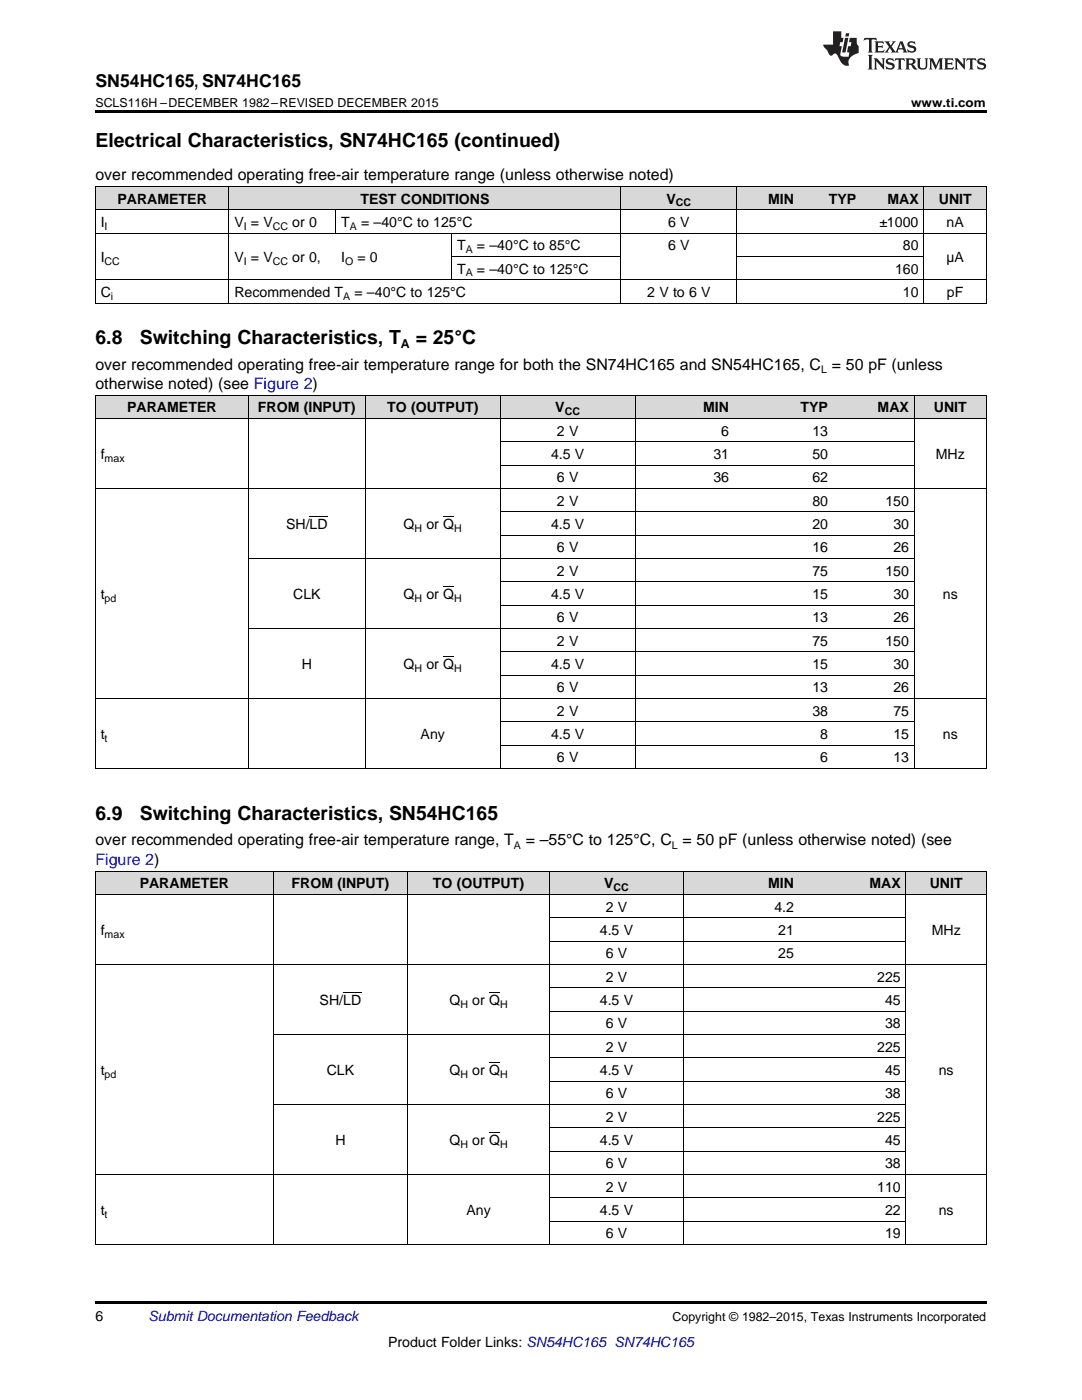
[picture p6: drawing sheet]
<svg xmlns="http://www.w3.org/2000/svg" width="216mm" height="279mm" viewBox="0 0 216 279" stroke-linecap="round" stroke-linejoin="round" font-family="sans-serif">
<g fill="#d8d8d8">
<path d="M19 173.9h35.6v4.6h-35.6z"/>
<path d="M54.6 173.9h26.7v4.6h-26.7z"/>
<path d="M81.3 173.9h28.4v4.6h-28.4z"/>
<path d="M109.7 173.9h26.7v4.6h-26.7z"/>
<path d="M136.4 173.9h23.1v4.6h-23.1z"/>
<path d="M159.5 173.9h21.3v4.6h-21.3z"/>
<path d="M180.8 173.9h16v4.6h-16z"/>
<path d="M19 78.9h30.6v4.7h-30.6z"/>
<path d="M49.6 78.9h23.3v4.7h-23.3z"/>
<path d="M72.9 78.9h26.9v4.7h-26.9z"/>
<path d="M99.8 78.9h27v4.7h-27z"/>
<path d="M126.8 78.9h19.7v4.7h-19.7z"/>
<path d="M146.5 78.9h19.8v4.7h-19.8z"/>
<path d="M166.3 78.9h16.2v4.7h-16.2z"/>
<path d="M182.5 78.9h14.3v4.7h-14.3z"/>
<path d="M19 37.3h26.7v4.6h-26.7z"/>
<path d="M45.7 37.3h21.3v4.6h-21.3z"/>
<path d="M67 37.3h23.2v4.6h-23.2z"/>
<path d="M90.2 37.3h33.7v4.6h-33.7z"/>
<path d="M123.9 37.3h23.1v4.6h-23.1z"/>
<path d="M147 37.3h12.5v4.6h-12.5z"/>
<path d="M159.5 37.3h12.4v4.6h-12.4z"/>
<path d="M171.9 37.3h12.5v4.6h-12.5z"/>
<path d="M184.4 37.3h12.4v4.6h-12.4z"/>
</g>
<g fill="#000">
<path d="M19 22h177.8v.5h-177.8zM19 60.5h.2zM66.9 60.5h.1zM90.1 60.5h.1zM123.8 60.5h.1zM146.9 60.5h.1zM159.4 60.5h.1zM171.8 60.5h.1zM184.3 60.5h.1zM196.7 60.5h.1zM19 153.4h.2zM72.8 153.4h.1z"/>
<path d="M99.7 153.4h.1zM126.7 153.4h.1zM146.4 153.4h.1zM166.2 153.4h.1zM182.4 153.4h.1zM196.7 153.4h.1zM19 259.7h177.8v.5h-177.8z"/>
</g>
<g fill="none" stroke="#000" stroke-width=".2">
<path d="M19 37.2h177.8v23.3M19.1 37.2v23.3M45.7 37.2v23.3M123.9 37.2v23.3M147 37.2v23.3M184.3 37.2v23.3M19 55.8h177.8M19 46.5h177.8M19 41.9h177.8M67 41.9v4.7M90.1 46.5v9.4M90.2 51.2h33.7"/>
<path d="M147 51.2h37.4M19 78.9h177.8M19 60.5h177.8M19.1 78.9v74.5M49.5 78.9v74.5M72.9 78.9v74.5M99.8 78.9v74.5M126.7 78.9v74.5M182.4 78.9v74.5M196.8 78.9v74.5M19 97.5h177.8M19 83.5h177.8"/>
<path d="M99.8 92.8h82.7M99.8 88.2h82.7M49.6 111.5h132.9M99.8 116.1h82.7M99.8 106.8h82.7M99.8 102.1h82.7M19 139.4h177.8M49.6 125.4h132.9M99.8 134.7h82.7M99.8 130.1h82.7M99.8 120.8h82.7M19 153.4h177.8"/>
<path d="M99.8 148.7h82.7M99.8 144.1h82.7M19 178.5h177.8M19 173.8h177.8M19.1 173.9v74.5M54.6 173.9v74.5M81.2 173.9v74.5M109.7 173.9v74.5M136.3 173.9v74.5M180.8 173.9v74.5M196.8 173.9v74.5M19 192.5h177.8"/>
<path d="M109.7 197.1h71.1M109.7 187.8h71.1M109.7 183.1h71.1M54.6 206.4h126.2M109.7 215.7h71.1M109.7 211.1h71.1M109.7 201.8h71.1M19 234.4h177.8M54.6 220.4h126.2M109.7 239h71.1M109.7 229.7h71.1M109.7 225.1h71.1"/>
<path d="M19 248.3h177.8M109.7 243.7h71.1"/>
</g>
<g fill="#231f20">
<path d="M172.5 7.6l-.1 .5 .4-.2h.6v.1v2.1l-.2 .4h.9l-.2-.4v-2.1l.1-.1h.5l.5 .2-.2-.5zM174.5 8.3l.2 .3v1.5l-.2 .4h1.8l.2-.6a1.04 1.04 0 0 1-1.3 .2v-.7h.6l.3 .2v-.6l-.3 .2h-.6v-.6l.8-.1 .4 .3-.2-.5zM176.5 8.3l.9 1.1-.9 1.1h.8l-.2-.2 .4-.7 .5 .7-.2 .2h1.5l-.2-.2 .2-.4h.9l.1 .4-.2 .2h1l-.3-.3-.7-1.9h-.5l-.9 2-.8-1 .9-1h-.8l.1 .3-.4 .5-.3-.6 .1-.2zM179.7 8.6l.4 1h-.7zM181.3 8.4a.63 .63 0 0 0-.2 .7 .63 .63 0 0 0 .6 .4l.6 .2 .1 .2a.75 .75 0 0 1-.7 .4 .75 .75 0 0 1-.6-.5l.1 .7 .1-.1a1.11 1.11 0 0 0 1.5-.6 1.13 1.13 0 0 0-1.2-.8l-.1-.4a1.04 1.04 0 0 1 1.2 .2l-.2-.5-.2 .1-.4-.2zM173.2 10.9l.2 .4v2.2l-.2 .4h1l-.3-.4v-2.2l.3-.4zM174.3 11.6l.3 .4v1.5l-.3 .4h.8l-.2-.4v-1.3l1.5 1.7v-1.9l.2-.4h-.7l.2 .4v.9l-1.1-1.3zM177 11.8a.62 .62 0 0 0-.2 .7 .62 .62 0 0 0 .6 .4l.6 .1 .1 .3a.76 .76 0 0 1-.7 .3 .76 .76 0 0 1-.7-.4l.2 .7 .1-.1a1.11 1.11 0 0 0 1.5-.6 1.13 1.13 0 0 0-1.2-.8l-.1-.4a1.04 1.04 0 0 1 1.2 .2l-.2-.6-.2 .1-.5-.1zM178.7 11.6l-.2 .6a.61 .61 0 0 1 .8-.3v1.6l-.2 .4h.9l-.2-.4v-1.6a.63 .63 0 0 1 .7 .3l-.1-.6zM180.6 11.6l.3 .4v1.5l-.3 .4h1l-.2-.2-.1-.8 .6 .2a.76 .76 0 0 0 1.2 .7l-1-1a.58 .58 0 0 0 .6-.5 .58 .58 0 0 0-.5-.6zM181.4 11.9h.1a.45 .45 0 0 1 .5 .1 .45 .45 0 0 1 .1 .5l-.8 .2zM182.9 11.6l.2 .2a2.17 2.17 0 0 0 .3 1.9 .99 .99 0 0 0 1.6-.6v-1.1l.2-.4h-.7l.2 .2a1.92 1.92 0 0 1-.2 1.8 .6 .6 0 0 1-.9-.5v-1.1l.2-.4zM185.4 11.6l.2 .4v1.5l-.2 .4h.7l-.2-.4v-1.4l.8 1.8 .8-1.8v1.4l-.2 .4h.9l-.2-.4v-1.5l.2-.4h-.8l-.6 1.5-.6-1.5zM188.4 11.6l.2 .4v1.5l-.2 .4h1.8l.1-.6a1.04 1.04 0 0 1-1.2 .1v-.6h.5l.4 .2v-.6l-.4 .2h-.5v-.7h.8l.3 .3-.1-.6zM190.5 11.6l.2 .4v1.5l-.2 .4h.7l-.2-.4v-1.3l1.5 1.7v-1.9l.2-.4h-.7l.2 .4v.9l-1.1-1.3zM192.9 11.6l-.1 .6a.61 .61 0 0 1 .7-.3l.1 1.6-.3 .4h1l-.3-.4 .1-1.6a.63 .63 0 0 1 .7 .3l-.1-.6zM195.2 11.8a.62 .62 0 0 0-.2 .7 .62 .62 0 0 0 .6 .4l.6 .1 .1 .3a.76 .76 0 0 1-.7 .3 .76 .76 0 0 1-.6-.4l.1 .7 .1-.1a1.11 1.11 0 0 0 1.6-.6 1.13 1.13 0 0 0-1.3-.8l-.1-.4a1.04 1.04 0 0 1 1.2 .2l-.1-.6-.2 .1-.5-.1z"/>
<path d="M166.2 6.3v2.6h-1.9v.4l.8 .9a.91 .91 0 0 0 1 .8 .56 .56 0 0 1 .5-.3 .56 .56 0 0 1 .5 .3l.4 .8a1.53 1.53 0 0 0 1.9 1.2 1.54 1.54 0 0 1 1-2.1l.9-.3v-1.4a1.52 1.52 0 0 1-.4-1.6h-1.3l-.2 .8h.5l-.2 .8h-.5l-.1 1v.2l.4 .1-.2 .8a1.93 1.93 0 0 1-1.6-.3l.3-1.8h-.5l.2-.8h.4l.2-.8h-.4v-1.3zM168.6 7.6l-.6 2.9h.7l.6-2.9zM168.8 6.6l-.1 .7h.6l.2-.7z"/>
</g>
<path d="M61.8 103.1h3.6M88.4 117.1h2.2M88.4 103.1h2.2M88.4 131h2.2M68.5 198.1h3.6M97.6 198.1h2.2M97.6 212h2.2M97.6 226h2.2" fill="none" stroke="#000" stroke-width=".2"/>
<g font-size="3.9">
<text x="19" y="29.3">Electrical Characteristics, SN74HC165 (continued)</text>
<text x="19" y="68.6">6.8</text>
<text x="27.9" y="68.6">Switching Characteristics, T</text>
<text x="82.9" y="68.6">= 25°C</text>
<text x="19" y="163.6">6.9</text>
<text x="27.9" y="163.6">Switching Characteristics, SN54HC165</text>
</g>
<text font-size="3.5" x="19" y="17.3">SN54HC165, SN74HC165</text>
<g font-size="3.2">
<text x="19" y="36">over recommended operating free-air temperature range (unless otherwise noted)</text>
<text x="19" y="73.8">over recommended operating free-air temperature range for both the SN74HC165 and SN54HC165, C = 50 pF (unless</text>
<text x="19" y="77.6">otherwise noted) (see Figure 2)</text>
<text x="19" y="168.7">over recommended operating free-air temperature range, T</text>
<text x="104.9" y="168.7">= –55°C to 125°C, C = 50 pF (unless otherwise noted) (see</text>
</g>
<text font-size="3.2" fill="#00f" x="19" y="172.6">Figure 2)</text>
<g font-size="2.8">
<text x="23.4" y="40.6">PARAMETER</text>
<text x="71.9" y="40.6">TEST CONDITIONS</text>
<text x="133" y="40.6">V</text>
<text x="153.2" y="40.6">MIN</text>
<text x="165.4" y="40.6">TYP</text>
<text x="177.1" y="40.6">MAX</text>
<text x="187.3" y="40.6">UNIT</text>
<text x="20.1" y="45.3">I</text>
<text x="46.8" y="45.3">V = V</text>
<text x="58.3" y="45.3">or 0</text>
<text x="68.1" y="45.3">T</text>
<text x="72" y="45.3">= –40°C to 125°C</text>
<text x="133.3" y="45.3">6 V</text>
<text x="175.5" y="45.3">±1000</text>
<text x="188.9" y="45.3">nA</text>
<text x="20.1" y="52.3">I</text>
<text x="46.8" y="52.3">V = V</text>
<text x="58.3" y="52.3">or 0,</text>
<text x="68.1" y="52.3">I</text>
<text x="71.3" y="52.3">= 0</text>
<text x="91.2" y="50">T</text>
<text x="95.2" y="50">= –40°C to 85°C</text>
<text x="133.3" y="50">6 V</text>
<text x="180.2" y="50">80</text>
<text x="188.8" y="52.3">µA</text>
<text x="20.1" y="59.3">C</text>
<text x="46.8" y="59.3">Recommended T</text>
<text x="70.7" y="59.3">= –40°C to 125°C</text>
<text x="91.2" y="54.6">T</text>
<text x="95.2" y="54.6">= –40°C to 125°C</text>
<text x="129.2" y="59.3">2 V to 6 V</text>
<text x="178.6" y="54.6">160</text>
<text x="180.2" y="59.3">10</text>
<text x="188.9" y="59.3">pF</text>
<text x="25.4" y="82.3">PARAMETER</text>
<text x="51.5" y="82.3">FROM (INPUT)</text>
<text x="77.3" y="82.3">TO (OUTPUT)</text>
<text x="110.8" y="82.3">V</text>
<text x="140.3" y="82.3">MIN</text>
<text x="159.7" y="82.3">TYP</text>
<text x="175.1" y="82.3">MAX</text>
<text x="186.3" y="82.3">UNIT</text>
<text x="111.1" y="87">2 V</text>
<text x="143.9" y="87">6</text>
<text x="162.1" y="87">13</text>
<text x="20.1" y="91.6">f</text>
<text x="110" y="91.6">4.5 V</text>
<text x="142.3" y="91.6">31</text>
<text x="162.1" y="91.6">50</text>
<text x="186.7" y="91.6">MHz</text>
<text x="111.1" y="96.3">6 V</text>
<text x="111.1" y="100.9">2 V</text>
<text x="142.3" y="96.3">36</text>
<text x="162.1" y="96.3">62</text>
<text x="162.1" y="100.9">80</text>
<text x="176.7" y="100.9">150</text>
<text x="57.1" y="105.6">SH/LD</text>
<text x="80.5" y="105.6">Q</text>
<text x="85.1" y="105.6">or Q</text>
<text x="110" y="105.6">4.5 V</text>
<text x="162.1" y="105.6">20</text>
<text x="178.3" y="105.6">30</text>
<text x="111.1" y="110.2">6 V</text>
<text x="162.1" y="110.2">16</text>
<text x="178.3" y="110.2">26</text>
<text x="20.1" y="119.6">t</text>
<text x="58.5" y="119.6">CLK</text>
<text x="80.5" y="119.6">Q</text>
<text x="85.1" y="119.6">or Q</text>
<text x="110" y="119.6">4.5 V</text>
<text x="111.1" y="114.9">2 V</text>
<text x="162.1" y="114.9">75</text>
<text x="162.1" y="119.6">15</text>
<text x="176.7" y="114.9">150</text>
<text x="178.3" y="119.6">30</text>
<text x="188.1" y="119.6">ns</text>
<text x="111.1" y="124.2">6 V</text>
<text x="162.1" y="124.2">13</text>
<text x="178.3" y="124.2">26</text>
<text x="111.1" y="128.9">2 V</text>
<text x="162.1" y="128.9">75</text>
<text x="176.7" y="128.9">150</text>
<text x="60.2" y="133.5">H</text>
<text x="80.5" y="133.5">Q</text>
<text x="85.1" y="133.5">or Q</text>
<text x="110" y="133.5">4.5 V</text>
<text x="162.1" y="133.5">15</text>
<text x="178.3" y="133.5">30</text>
<text x="111.1" y="138.2">6 V</text>
<text x="111.1" y="142.8">2 V</text>
<text x="162.1" y="138.2">13</text>
<text x="162.1" y="142.8">38</text>
<text x="178.3" y="138.2">26</text>
<text x="178.3" y="142.8">75</text>
<text x="20.1" y="147.5">t</text>
<text x="83.9" y="147.5">Any</text>
<text x="110" y="147.5">4.5 V</text>
<text x="163.7" y="147.5">8</text>
<text x="178.3" y="147.5">15</text>
<text x="188.1" y="147.5">ns</text>
<text x="111.1" y="152.2">6 V</text>
<text x="163.7" y="152.2">6</text>
<text x="178.3" y="152.2">13</text>
<text x="27.9" y="177.3">PARAMETER</text>
<text x="58.2" y="177.3">FROM (INPUT)</text>
<text x="86.4" y="177.3">TO (OUTPUT)</text>
<text x="120.6" y="177.3">V</text>
<text x="153.2" y="177.3">MIN</text>
<text x="173.5" y="177.3">MAX</text>
<text x="185.5" y="177.3">UNIT</text>
<text x="120.9" y="181.9">2 V</text>
<text x="154.5" y="181.9">4.2</text>
<text x="20.1" y="186.6">f</text>
<text x="119.7" y="186.6">4.5 V</text>
<text x="120.9" y="191.2">6 V</text>
<text x="155.3" y="186.6">21</text>
<text x="155.3" y="191.2">25</text>
<text x="185.9" y="186.6">MHz</text>
<text x="120.9" y="195.9">2 V</text>
<text x="175" y="195.9">225</text>
<text x="63.8" y="200.6">SH/LD</text>
<text x="89.7" y="200.6">Q</text>
<text x="94.2" y="200.6">or Q</text>
<text x="119.7" y="200.6">4.5 V</text>
<text x="176.6" y="200.6">45</text>
<text x="120.9" y="205.2">6 V</text>
<text x="120.9" y="209.9">2 V</text>
<text x="175" y="209.9">225</text>
<text x="176.6" y="205.2">38</text>
<text x="20.1" y="214.5">t</text>
<text x="65.2" y="214.5">CLK</text>
<text x="89.7" y="214.5">Q</text>
<text x="94.2" y="214.5">or Q</text>
<text x="119.7" y="214.5">4.5 V</text>
<text x="176.6" y="214.5">45</text>
<text x="187.3" y="214.5">ns</text>
<text x="120.9" y="219.2">6 V</text>
<text x="176.6" y="219.2">38</text>
<text x="120.9" y="223.8">2 V</text>
<text x="175" y="223.8">225</text>
<text x="66.9" y="228.5">H</text>
<text x="89.7" y="228.5">Q</text>
<text x="94.2" y="228.5">or Q</text>
<text x="119.7" y="228.5">4.5 V</text>
<text x="120.9" y="233.2">6 V</text>
<text x="176.6" y="228.5">45</text>
<text x="176.6" y="233.2">38</text>
<text x="120.9" y="237.8">2 V</text>
<text x="175" y="237.8">110</text>
<text x="20.1" y="242.5">t</text>
<text x="93.1" y="242.5">Any</text>
<text x="119.7" y="242.5">4.5 V</text>
<text x="176.6" y="242.5">22</text>
<text x="187.3" y="242.5">ns</text>
<text x="120.9" y="247.1">6 V</text>
<text x="176.6" y="247.1">19</text>
<text x="19" y="263.6">6</text>
<text x="77.4" y="268.9">Product Folder Links: SN54HC165 SN74HC165</text>
</g>
<text font-size="2.8" fill="#0000c8" x="29.6" y="263.6">Submit Documentation Feedback</text>
<g font-size="2.5">
<text x="19" y="21.4">SCLS116H –DECEMBER 1982–REVISED DECEMBER 2015</text>
<text x="181.8" y="21.4">www.ti.com</text>
<text x="80" y="69.4">A</text>
<text x="134.2" y="263.6">Copyright © 1982–2015, Texas Instruments Incorporated</text>
</g>
<g font-size="2.1">
<text x="134.9" y="41.2">CC</text>
<text x="20.9" y="45.9">I</text>
<text x="48.6" y="45.9">I</text>
<text x="54.4" y="45.9">CC</text>
<text x="69.8" y="45.9">A</text>
<text x="20.9" y="52.8">CC</text>
<text x="48.6" y="52.8">I</text>
<text x="54.4" y="52.8">CC</text>
<text x="68.9" y="52.8">O</text>
<text x="92.9" y="50.5">A</text>
<text x="22.1" y="59.8">i</text>
<text x="68.5" y="59.8">A</text>
<text x="92.9" y="55.2">A</text>
<text x="163.9" y="74.4">L</text>
<text x="112.7" y="82.9">CC</text>
<text x="20.9" y="92.2">max</text>
<text x="82.7" y="106.2">H</text>
<text x="90.6" y="106.2">H</text>
<text x="20.9" y="120.1">pd</text>
<text x="82.7" y="120.1">H</text>
<text x="90.6" y="120.1">H</text>
<text x="82.7" y="134.1">H</text>
<text x="90.6" y="134.1">H</text>
<text x="20.9" y="148.1">t</text>
<text x="102.6" y="169.4">A</text>
<text x="134.1" y="169.4">L</text>
<text x="122.4" y="177.8">CC</text>
<text x="20.9" y="187.1">max</text>
<text x="91.9" y="201.1">H</text>
<text x="99.8" y="201.1">H</text>
<text x="20.9" y="215.1">pd</text>
<text x="91.9" y="215.1">H</text>
<text x="99.8" y="215.1">H</text>
<text x="91.9" y="229.1">H</text>
<text x="99.8" y="229.1">H</text>
<text x="20.9" y="243">t</text>
</g>
</svg>
